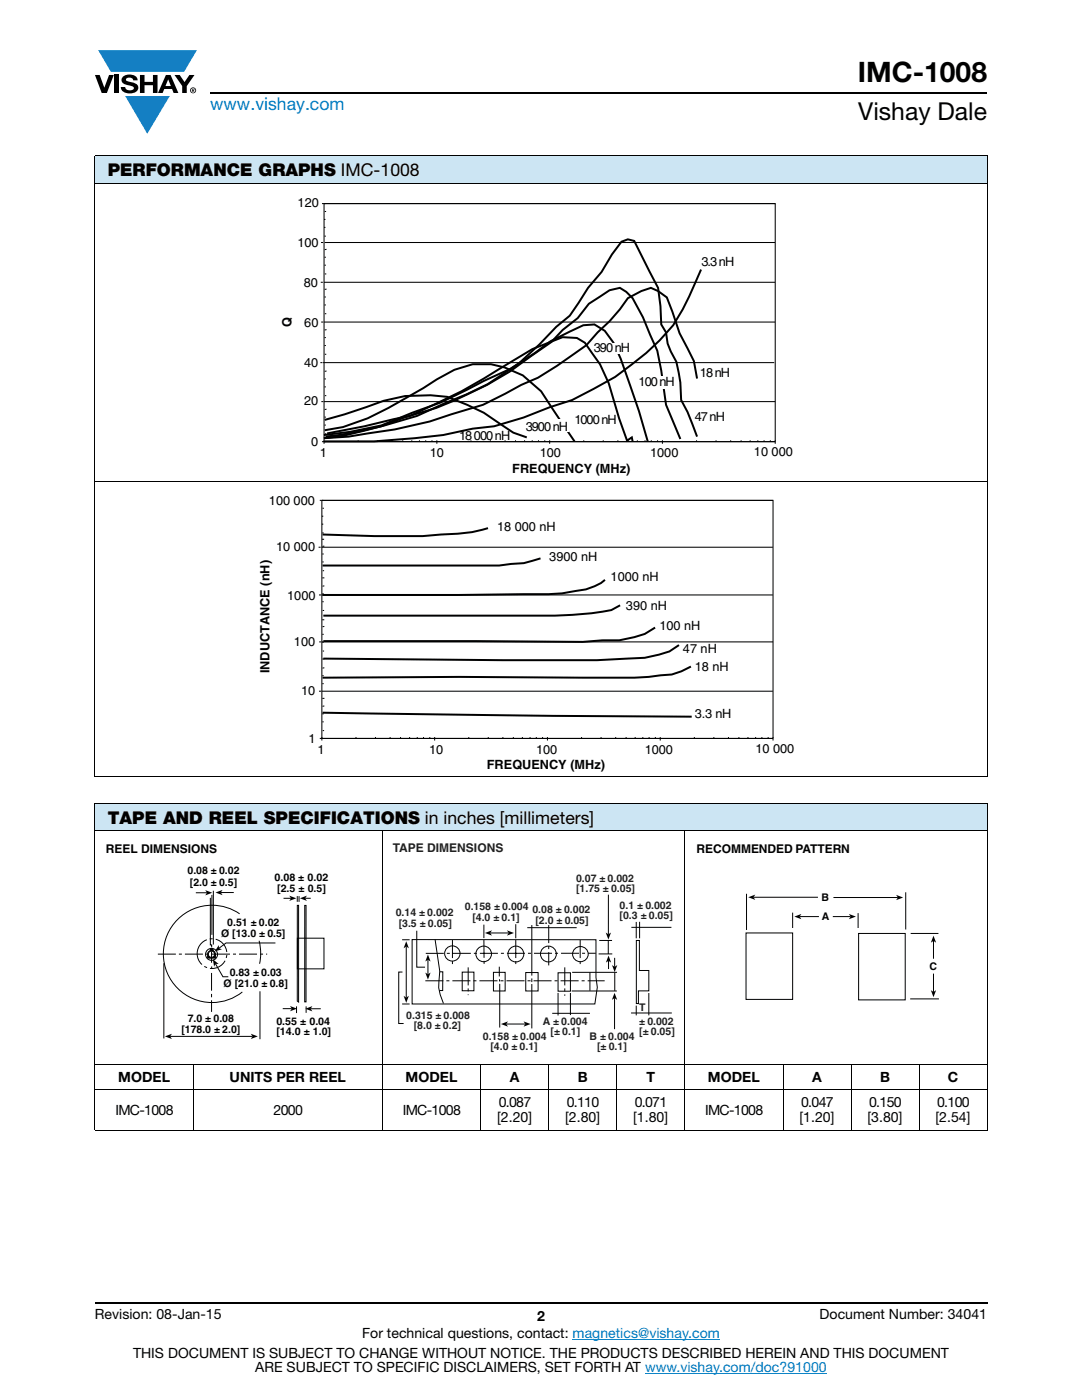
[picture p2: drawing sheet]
<svg xmlns="http://www.w3.org/2000/svg" width="216mm" height="279mm" viewBox="0 0 216 279" stroke-linecap="round" stroke-linejoin="round" font-family="sans-serif">
<g fill="#147fc3">
<path d="M19.6 10h19.7l-2.6 4.3h-1.1h-13.5z"/>
<path d="M25 19.2h8.9l-4.5 7.5z"/>
</g>
<g fill="#000">
<path d="M18.9 15h1l.9 2.5 1-2.5h.9l-1.4 3.6h-1zM22.9 15h.9v3.6h-.9zM24.6 15.3a2.1 2.1 0 0 1 2.8 .3l.1 .4h-.9a.79 .79 0 0 0-.7-.5 .79 .79 0 0 0-.8 .4l.3 .3 1 .2a1.08 1.08 0 0 1 1.2 1 1.08 1.08 0 0 1-1.1 1.2 1.73 1.73 0 0 1-2.4-1.2h.9a.96 .96 0 0 0 .8 .6 .96 .96 0 0 0 .9-.4 1.31 1.31 0 0 0-1.2-.6 1.03 1.03 0 0 1-1.1-.6 1.03 1.03 0 0 1 .2-1.1zM27.9 15h.9v1.3h1.7v-1.3h.9v3.6h-.9v-1.6h-1.7v1.6h-.9zM34.8 15h1.1l.9 1.4 1-1.4h1l-1.5 2.2v1.4h-.9v-1.4z"/>
<path d="M33.6 15.9l.5 1.3h-1.1zM33.1 15l-1.6 3.6h1l.3-.8h1.5l.3 .8h1l-1.6-3.6z"/>
<path d="M38.4 17.8h.2v.2h-.2zM38.3 17.7v.7h.1v-.3l.4 .3-.2-.3 .2-.2-.1-.2z"/>
<path d="M38.1 18a.46 .46 0 0 1 .9 0 .46 .46 0 0 1-.9 0zM37.9 18a.6 .6 0 0 0 1.2 0 .6 .6 0 0 0-1.2 0z"/>
</g>
<path d="M42 18.6h155M18.9 260h178.1" fill="none" stroke="#000" stroke-width=".36"/>
<path d="M114.3 267.3h29.3M128.7 274h36.3" fill="none" stroke="#007ec4" stroke-width=".2"/>
<g fill="#cce5f3">
<path d="M18.9 31.1h178.1v5.5h-178.1z"/>
<path d="M18.9 160.3h178.1v5.5h-178.1z"/>
</g>
<g fill="none" stroke="#000" stroke-width=".2">
<path d="M18.9 31.1h178.1M18.9 36.6h178.1M18.9 31.1v123.8M197 31.1v123.8M18.9 96.1h178.1M18.9 155h178.1M18.9 160.3h178.1M18.9 165.8h178.1M18.9 160.4v65M76.3 165.7v59.9M136.6 165.7v59.9M197 160.4v65"/>
<path d="M18.9 212.5h178.1M18.9 217.5h178.1M38.6 212.4v13.2M95.9 212.4v13.2M109.5 212.4v13.2M123 212.4v13.2M156.3 212.4v13.2M169.8 212.4v13.2M183.4 212.4v13.2M18.9 225.5h178.1"/>
</g>
<path d="M56 39.1h102.2v55.9h-102.2z" fill="#fff"/>
<path d="M64.7 40.6h90M64.7 87.9v.2h.2M154.7 87.9v.2" fill="none" stroke="#000" stroke-width=".2"/>
<g fill="none" stroke="#000" stroke-width=".21">
<path d="M64 56.3h.4M64.1 48.4h.4M64.2 40.6h.5M64.6 56.3h90.1M64.7 40.6v47.5h90M64.7 45.4h.2M64.7 43.8h.2M64.7 40.6h90v47.5M64.7 47.1h.3M64.7 52.9h.3M64.7 51.3h.3M64.7 59.3h.3"/>
<path d="M64.8 48.4h89.9M64.8 42.2h.3M64.8 54.7h.3M65.2 49.7l-.4 .1M65.2 57.7l-.4 .1M63.9 72.4h.4M64.1 64.3h.4M64.5 72.4h90M64.6 64.3h90.1M64.7 60.9h.3M64.7 69h.3M64.7 67.4h.3"/>
<path d="M64.7 77.2h.3M64.7 75.6h.3M64.8 62.6h.3M64.8 70.7h.3M64.8 79h.3M65.2 65.8l-.4 .1M65.2 74l-.4 .1M64.1 80.1h.4M64.7 80.1h90M64.7 88.1v.5M64.7 84.8h.3M64.7 83.2h.3"/>
<path d="M64.8 86.6h.3M65.2 81.7h-.4M71.5 87.9v.2M75.4 87.9v.2M78.3 87.9v.2M80.4 87.9v.2M82.2 87.9v.2M83.7 87.9v.2M84.9 87.9v.2M86.2 87.9v.2M87.2 87.9v.7M94 87.9v.2"/>
<path d="M97.9 87.9v.2M100.8 87.9v.2M102.9 87.9v.2M104.7 87.9v.2M106.2 87.9v.2M107.5 87.9v.2M108.7 87.9v.2M109.7 87.9v.7M116.5 87.9v.2M120.4 87.9v.2M123.3 87.9v.2M125.4 87.9v.2"/>
<path d="M127.2 87.9v.2M128.7 87.9v.2M130 87.9v.2M131.2 87.9v.2M132.2 87.9v.7M139 87.9v.2M142.9 87.9v.2M145.8 87.9v.2M147.9 87.9v.2M149.7 87.9v.2M151.2 87.9v.2M152.5 87.9v.2"/>
<path d="M153.7 87.9v.2M154.7 88.1v.5M154.7 88.1h-90.5"/>
</g>
<path d="M139.9 53.8a67.9 67.9 0 0 1-5.6 11.1 57.5 57.5 0 0 1-20.1 14.9l-4.5 1.5-5.2 2-5.9 1.8-4.3 .4-5.9 1.3-5.7 .7-8.1 .6h-9.8M139.1 75.5l-.6-3.4-2.9-5.6-2.5-7.1-1.8-1.3-1.4-.7-1.9 .7-2.7 1.4-1.6 2.2-2.1 2.4-2.4 2.2-2.2 2.6-5.9 4.1-3.8 2.4-3.3 1.4-7.6 4-10.7 3.3-6.9 1.6-9.2 1.4-5 .4 3.8-.5 8.3-2.1 6.5-1.9 5.6-2.5a47.2 47.2 0 0 0 18.9-11.8l3.3-3.5 2.7-2.2 3.6-5.6 2.7-3.1 2.1-3.5 1.9-2.6 1.3-.4 1.2 .3 4.8 9.3 .5 3.7 .1 3.7 1 1.5 .3 2.3 .7 1.5 1.1 2.1 .8 4.1 .1 3.5 1.3 2.4 1.9 4.9M64.6 86.8l5.3-.6 6.2-1.3 6.2-2.5 5.7-2.1 8.5-4.3 5.3-2.4 4.9-3.1 3.2-2.4 6.5-3.2 2.2-.1 2.1 1.2 1.7 2.4 1.4 3.2 2 5.4 1.7 5.1 1.7 6M64.8 83.8l4-1.1 4.2-1.4a27.9 27.9 0 0 1 16.2-2.1l4 1.6 3.3 1.6 5.9 3.9 2.7 1M64.8 85.9l3.6-.7 5-1.7a140.6 140.6 0 0 0 13.8-7.8l3.5-1.9a14.6 14.6 0 0 1 13.6 1.1l3.7 3.2 6.6 10M64.9 87.1l6.4-.9 4.8-1.1 4.6-1.8a75.1 75.1 0 0 0 21.1-9.2l8.2-5.9 2.3-2.3 3-2.4 2.2-2.9 4.1-2.7 2.1-.5 1.3 .8 1.2 1.3 2.1 3.8 2.9 6.7 .7 4 1 6.8 2.9 6.8M65.3 86.5l7.4-1.4 9.1-2.1a114.6 114.6 0 0 0 18.1-9.5l6.3-3.8 6.1-2.4 2.8 .2 1.6 .9 3 4.3 1.8 3.8 2 7 1.6 4.4 1-.6 .1 .8" fill="none" stroke="#000" stroke-width=".4"/>
<g fill="#fff">
<path d="M121.9 68.4h2.9v2.2h-2.9z"/>
<path d="M127.4 75.1h7v2.5h-7z"/>
<path d="M106.3 83.7h7.1v2.5h-7.1z"/>
<path d="M51.6 98.6h106.9v55.5h-106.9z"/>
</g>
<path d="M64.2 99.9h90M64.2 147.1v.7M64.2 147.4h.3M86.7 147.4v.4M109.2 147.4v.4M131.7 147.4v.4M154.2 147.1v.7" fill="none" stroke="#000" stroke-width=".2"/>
<g fill="none" stroke="#000" stroke-width=".21">
<path d="M63.8 99.9h.4M64.2 99.9v47.5h90M64.2 99.9h90.1v47.5M63.6 109.2h.4M63.6 118.7h.5M64.2 118.7h90M64.2 109.2h90M64.2 104.6h.3M64.2 103h.3M64.3 107.6h.4M64.3 106.4h.3M64.3 115.3h.4"/>
<path d="M64.3 112.1h.3M64.3 110.6h.3M64.3 118.5h.3M64.4 101.4h.2M64.4 113.9h.3M64.7 109l-.3 .1M64.7 116.9l-.3 .1M63.6 137.9h.5M63.7 128.1h.4M64.2 137.9h90M64.2 128.1h90M64.3 123.7h.4"/>
<path d="M64.3 131.5h.4M64.3 120.1h.3M64.3 128.2h.3M64.3 126.6h.3M64.3 136.4h.3M64.3 134.9h.3M64.3 139.4h.4M64.4 121.8h.3M64.4 129.9h.3M64.7 125l-.3 .1M64.7 133.3h-.3M64.3 144.1h.3"/>
<path d="M64.3 142.5h.3M64.4 145.8h.3M64.7 140.9l-.3 .1M71 147.1v.3M74.9 147.1v.3M77.8 147.1v.3M79.9 147.1v.3M81.7 147.1v.3M83.3 147.1v.3M84.5 147.1v.3M85.8 147.1v.3M86.7 147.1v.3"/>
<path d="M93.5 147.1v.3M97.4 147.1v.3M100.3 147.1v.3M102.4 147.1v.3M104.2 147.1v.3M105.8 147.1v.3M107 147.1v.3M108.3 147.1v.3M109.2 147.1v.3M116 147.1v.3M119.9 147.1v.3M122.9 147.1v.3"/>
<path d="M124.9 147.1v.3M126.7 147.1v.3M128.3 147.1v.3M129.5 147.1v.3M130.8 147.1v.3M131.7 147.1v.3M138.6 147.1v.3M142.4 147.1v.3M145.4 147.1v.3M147.4 147.1v.3M149.2 147.1v.3M150.8 147.1v.3"/>
<path d="M152 147.1v.3M153.3 147.1v.3M154.3 147.4h-90.5"/>
</g>
<path d="M97.4 105.4a28.2 28.2 0 0 1-9.4 1.3l-3.6 .3h-9.7l-10.3-.3M107.9 111.4l-3.4 1-4.9 .5h-35.2M120.7 115.7a10.4 10.4 0 0 1-5.9 2.2l-2.7 .5a1454.6 1454.6 0 0 1-47.7 .3M123.7 120.8l-1.7 1a60.6 60.6 0 0 1-11.3 1.1h-46.2M130.7 125.2l-2 1.3-2.1 .7-3 .6h-3.4l-3.9 .3-51.8-.2M135.5 128.7l-1.9 1.3-4.9 1.3-9.6 .5h-18.7l-35.9-.4M137.9 133l-1.9 1-1.9 .6a97.2 97.2 0 0 1-17.7 .6l-24.7-.1-27.3 .1M64.4 142.2l46 .7 27.6 .1" fill="none" stroke="#000" stroke-width=".4"/>
<path d="M21.1 168.3h45v39.1h-45z" fill="#fff"/>
<path d="M41.9 189.5a.34 .34 0 0 1 .6 0v.2a1.16 1.16 0 0 1 .5 1.5h-.3a1.11 1.11 0 0 1-1.3-.2 1 1 0 0 1 .5-1.3z" fill="#000"/>
<g fill="none" stroke="#000" stroke-width=".2">
<path d="M39.1 178.2h2.2M42 179.2v9.4h.2v.5M42.3 178.6v8M42.6 177.8v10.7M44.1 178.1h2.5M32.7 192.2v15M41.9 189.5a.34 .34 0 0 1 .6 0v.2a1.16 1.16 0 0 1 .5 1.5h-.3a1.11 1.11 0 0 1-1.3-.2 1 1 0 0 1 .5-1.3zM42.2 194.2v3.5M42.2 198.4v.6M42.2 199.6v2.3M42.2 192.9v.4M43 192.4l1.5 2.5h1.1"/>
<path d="M51.9 197.8v9.6M55 188.2h-9.9l-1.4 1M34 206.8h16.4"/>
<circle cx="42.2" cy="190.5" r="1.2"/>
</g>
<circle cx="42.3" cy="190.3" r="2.97" fill="none" stroke="#000" stroke-width=".2" stroke-dasharray="3.6 .6 .6 .6" stroke-linecap="butt"/>
<g fill="#000">
<path d="M41 177.6l1.4 .6-1.4 .5 .3-.5z" fill-rule="evenodd"/>
<path d="M43 178.1l1.4-.5-.3 .5 .3 .5z" fill-rule="evenodd"/>
<path d="M42.5 191.4l1.1 1h-.6l-.3 .5z" fill-rule="evenodd"/>
<path d="M43.7 188.6v.6l.6 .3-1.4 .4z" fill-rule="evenodd"/>
<path d="M32.9 206.8l1.4-.5-.3 .5 .3 .6z" fill-rule="evenodd"/>
<path d="M50 206.3l1.4 .5-1.4 .6 .4-.6z" fill-rule="evenodd"/>
</g>
<circle cx="42.2" cy="190.4" r=".63" fill="#fff"/>
<g fill="none" stroke="#000" stroke-width=".2">
<path d="M56.6 179.3h1.5M59.3 178.8v1.2M59.7 178.8v1.2M60.9 179.3h1.1M42.2 189.9v2.2M47.8 182.4a9.7 9.7 0 0 0-12.9 1.7 9.7 9.7 0 0 0 .4 13 9.7 9.7 0 0 0 13.1 .9M51.7 187.7a10.1 10.1 0 0 1 .1 4.6M59.3 180.7h.3v19.3l-.3-.2zM59.3 187.2h5.3v6.2h-5.3zM60.8 180.7h.3v19.2h-.3zM56.4 201.3h1.8M59.2 200.8v1.4"/>
<path d="M61.1 200.8v1.3M62 201.3h2"/>
<circle cx="42.2" cy="190.4" r=".63"/>
</g>
<path d="M31.5 190.4h21.8" fill="none" stroke="#000" stroke-width=".2" stroke-dasharray="3.6 .6 .6 .6" stroke-linecap="butt"/>
<g fill="#000">
<path d="M57.7 178.7l1.4 .6-1.4 .5 .4-.5z" fill-rule="evenodd"/>
<path d="M59.8 179.3l1.4-.6-.3 .6 .3 .5z" fill-rule="evenodd"/>
<path d="M57.9 200.8l1.4 .5-1.4 .5 .3-.5z" fill-rule="evenodd"/>
<path d="M60.9 201.3l1.4-.5-.3 .5 .3 .5z" fill-rule="evenodd"/>
</g>
<path d="M78.4 167.9h56.3v42.1h-56.3z" fill="#fff"/>
<g fill="none" stroke="#000" stroke-width=".2">
<path d="M121.4 178.6v7.9M80.2 187.5h1.5M80.3 194h-.7v10.3h.9M81.1 188.9v10.2M82.2 187.5h36.7v7.5l.3 2-.5 3.4h-36.5zM83.2 185.7v7.3h1.6M85.4 191.5v2.9M86.8 187.5l.9 6.3-.2 3.3 .3 1.4 .7 1.8M87.7 193.9h.7l-.1 3.8h-.6M92.2 194h2.4v3.7h-2.4zM96.6 184.5v2.7M97.8 186.2h3.7"/>
<path d="M98.5 194.1h2.3v3.7h-2.3zM99.6 192.9v2M99.7 195.4v.5M99.7 196.3v8.8M102.9 184.4v2.9M104.9 194.1h2.5v3.7h-2.5zM105.2 185.1h9.9M106.1 184.6v10.1M106.1 195.3v.7M106.1 196.4v8.8M111.4 198.2v4.5M111.4 194.1h2.4v3.7h-2.4z"/>
<path d="M113.8 198.2v4.4M114.1 197.8h9M114.2 194.1h8.9M117.7 194v3.7M119.4 190.4h2.8M119.6 187.7h2.5M121.4 187.7v2.7M121.4 191.8v1.6M122.6 199.2v6.2M122.6 191.2v1.8M122.7 194.1v3.7M126 185.1h8"/>
<path d="M127 184v3.3M127 187.7h.6v6h1.9v4.1h-2.1v2.5h-.4zM127.6 184v3.3M129.5 198.2v4.4M80.2 200.4h1.5M101 204.4h3.8M110.2 202.2h7.5M125.9 202.2h8.2M127 200.7v1.9"/>
<circle cx="90.2" cy="190.3" r="1.53"/>
<circle cx="96.5" cy="190.4" r="1.56"/>
<circle cx="102.9" cy="190.4" r="1.58"/>
<circle cx="109.4" cy="190.4" r="1.58"/>
<circle cx="115.8" cy="190.4" r="1.54"/>
</g>
<path d="M84.9 195.7h35.8M85 190.3l33.9-.1M90.3 187.6v4.9M93.4 193.1v5.5M96.6 187.6v4.9M102.9 187.6v4.9M109.5 184.6v8.1M112.7 193.1v5.6M115.8 187.6v5.2" fill="none" stroke="#000" stroke-width=".2" stroke-dasharray="3.6 .6 .6 .6" stroke-linecap="butt"/>
<g fill="#000">
<path d="M81.1 187.8l.5 1.4-.5-.3-.6 .3z" fill-rule="evenodd"/>
<path d="M80.5 198.7l.6 .4 .5-.4-.5 1.4z" fill-rule="evenodd"/>
<path d="M85.4 190.5l.5 1.4-.5-.4-.5 .4z" fill-rule="evenodd"/>
<path d="M84.9 194.1l.5 .3 .5-.3-.5 1.4z" fill-rule="evenodd"/>
<path d="M96.8 186.2l1.4-.5-.4 .5 .4 .5z" fill-rule="evenodd"/>
<path d="M101.2 185.7l1.4 .5-1.4 .5 .3-.5z" fill-rule="evenodd"/>
<path d="M120.9 186.1l.5 .4 .5-.4-.5 1.4z" fill-rule="evenodd"/>
<path d="M121.4 190.7l.6 1.4-.6-.3-.5 .3z" fill-rule="evenodd"/>
<path d="M122.6 198.1l.6 1.4-.6-.3-.5 .3z" fill-rule="evenodd"/>
<path d="M122.1 192.6l.5 .4 .6-.4-.6 1.4z" fill-rule="evenodd"/>
<path d="M100 204.4l1.4-.6-.4 .6 .4 .5z" fill-rule="evenodd"/>
<path d="M104.5 203.8l1.4 .6-1.4 .5 .3-.5z" fill-rule="evenodd"/>
</g>
<path d="M139 168.2h48.3v31.4h-48.3z" fill="#fff"/>
<g fill="none" stroke="#000" stroke-width=".2">
<path d="M149 178.4v7.2M150.4 179.1h12.8M166.3 179.1h12.9M180.7 178.1v7.4M148.9 186.2h9.3v13.3h-9.3zM158.2 182.1v3.1M159.6 182.9h3.8M166.2 182.9h3.5M171.2 182.2v3M171.3 186.3h9.3v13.3h-9.3zM181.6 199.4h5.8M181.7 186.3h5.6"/>
<path d="M186.3 187.8v3.5M186.3 194.3v3.7"/>
</g>
<g fill="#000">
<path d="M149.3 179.1l1.4-.6-.3 .6 .3 .5z" fill-rule="evenodd"/>
<path d="M178.8 178.6l1.4 .5-1.4 .5 .4-.5z" fill-rule="evenodd"/>
<path d="M158.5 182.9l1.4-.5-.3 .5 .3 .6z" fill-rule="evenodd"/>
<path d="M169.4 182.4l1.4 .5-1.4 .6 .3-.6z" fill-rule="evenodd"/>
<path d="M186.3 186.7l.5 1.4-.5-.3-.6 .3z" fill-rule="evenodd"/>
<path d="M185.7 197.6l.6 .4 .5-.4-.5 1.4z" fill-rule="evenodd"/>
</g>
<text font-size="5.6" x="171.2" y="16.4">IMC-1008</text>
<text font-size="4.9" x="171.3" y="24">Vishay Dale</text>
<text font-size="3.5" fill="#007ec4" x="42" y="21.9">www.vishay.com</text>
<g font-size="3.5">
<text x="21.5" y="35.2">PERFORMANCE GRAPHS IMC-1008</text>
<text x="21.5" y="164.4">TAPE AND REEL SPECIFICATIONS in inches [millimeters]</text>
</g>
<g font-size="2.8">
<text x="23.6" y="215.9">MODEL</text>
<text x="45.8" y="215.9">UNITS PER REEL</text>
<text x="80.9" y="215.9">MODEL</text>
<text x="101.7" y="215.9">A</text>
<text x="115.3" y="215.9">B</text>
<text x="129" y="215.9">T</text>
<text x="141.3" y="215.9">MODEL</text>
<text x="162.1" y="215.9">A</text>
<text x="175.6" y="215.9">B</text>
<text x="189.1" y="215.9">C</text>
<text x="99.5" y="221">0.087</text>
<text x="113.1" y="221">0.110</text>
<text x="126.7" y="221">0.071</text>
<text x="159.9" y="221">0.047</text>
<text x="173.4" y="221">0.150</text>
<text x="187" y="221">0.100</text>
<text x="23" y="222.4">IMC-1008</text>
<text x="54.6" y="222.4">2000</text>
<text x="80.4" y="222.4">IMC-1008</text>
<text x="99.2" y="223.9">[2.20]</text>
<text x="112.8" y="223.9">[2.80]</text>
<text x="126.4" y="223.9">[1.80]</text>
<text x="140.7" y="222.4">IMC-1008</text>
<text x="159.6" y="223.9">[1.20]</text>
<text x="173.1" y="223.9">[3.80]</text>
<text x="186.7" y="223.9">[2.54]</text>
<text x="18.9" y="263.3">Revision: 08-Jan-15</text>
<text x="107.2" y="263.6">2</text>
<text x="163.6" y="263.3">Document Number: 34041</text>
<text x="72.3" y="267.1">For technical questions, contact: magnetics@vishay.com</text>
<text x="26.5" y="271">THIS DOCUMENT IS SUBJECT TO CHANGE WITHOUT NOTICE. THE PRODUCTS DESCRIBED HEREIN AND THIS DOCUMENT</text>
<text x="50.9" y="273.8">ARE SUBJECT TO SPECIFIC DISCLAIMERS, SET FORTH AT www.vishay.com/doc?91000</text>
</g>
<g font-size="2.5">
<text x="59.4" y="41.3">120</text>
<text x="59.3" y="49.3">100</text>
<text x="140" y="53">3.3 nH</text>
<text x="60.6" y="57.2">80</text>
<text x="58.1" y="65.3" transform="rotate(-90 58.1 65.3)">Q</text>
<text x="60.7" y="65.2">60</text>
<text x="118.5" y="70.3">390 nH</text>
<text x="60.7" y="73.2">40</text>
<text x="127.4" y="77">100 nH</text>
<text x="139.7" y="75.3">18 nH</text>
<text x="60.7" y="80.9">20</text>
<text x="62.1" y="89">0</text>
<text x="91.6" y="87.9">18 000 nH</text>
<text x="104.9" y="85.9">3900 nH</text>
<text x="114.6" y="84.7">1000 nH</text>
<text x="138.6" y="84.1">47 nH</text>
<text x="63.8" y="91.2">1</text>
<text x="85.8" y="91.2">10</text>
<text x="102.2" y="94.5">FREQUENCY (MHz)</text>
<text x="107.7" y="91.2">100</text>
<text x="129.7" y="91.2">1000</text>
<text x="150.4" y="91.1">10 000</text>
<text x="53.7" y="100.8">100 000</text>
<text x="99.2" y="106">18 000 nH</text>
<text x="55.1" y="110">10 000</text>
<text x="109.6" y="111.9">3900 nH</text>
<text x="57.3" y="119.8">1000</text>
<text x="121.8" y="116">1000 nH</text>
<text x="124.9" y="121.7">390 nH</text>
<text x="131.6" y="125.8">100 nH</text>
<text x="58.7" y="128.9">100</text>
<text x="136.3" y="130.3">47 nH</text>
<text x="53.8" y="134.4" transform="rotate(-90 53.8 134.4)">INDUCTANCE (nH)</text>
<text x="138.7" y="133.9">18 nH</text>
<text x="60.1" y="138.7">10</text>
<text x="138.7" y="143.3">3.3 nH</text>
<text x="61.6" y="148.2">1</text>
<text x="63.4" y="150.4">1</text>
<text x="85.6" y="150.4">10</text>
<text x="97.2" y="153.5">FREQUENCY (MHz)</text>
<text x="107" y="150.4">100</text>
<text x="128.7" y="150.4">1000</text>
<text x="150.7" y="150.3">10 000</text>
</g>
<g font-size="2.4">
<text x="21.1" y="170.3">REEL DIMENSIONS</text>
<text x="139" y="170.3">RECOMMENDED PATTERN</text>
</g>
<text font-size="2.4" fill="#231f20" x="78.4" y="170">TAPE DIMENSIONS</text>
<g font-size="2.1">
<text x="37.4" y="174.5">0.08 ± 0.02</text>
<text x="37.9" y="176.7">[2.0 ± 0.5]</text>
<text x="54.8" y="175.9">0.08 ± 0.02</text>
<text x="55.3" y="178.1">[2.5 ± 0.5]</text>
<text x="163.9" y="179.9">B</text>
<text x="45.4" y="184.7">0.51 ± 0.02</text>
<text x="164" y="183.5">A</text>
<text x="44.1" y="187">Ø [13.0 ± 0.5]</text>
<text x="44.6" y="197">Ø [21.0 ± 0.8]</text>
<text x="45.8" y="194.9">0.83 ± 0.03</text>
<text x="185.5" y="193.6">C</text>
<text x="37.5" y="203.9">7.0 ± 0.08</text>
<text x="36.2" y="206.2">[178.0 ± 2.0]</text>
<text x="55.1" y="206.6">[14.0 ± 1.0]</text>
<text x="55.1" y="204.5">0.55 ± 0.04</text>
</g>
<g font-size="2.1" fill="#231f20">
<text x="114.9" y="176">0.07 ± 0.002</text>
<text x="114.9" y="178.1">[1.75 ± 0.05]</text>
<text x="79" y="182.9">0.14 ± 0.002</text>
<text x="79.6" y="185">[3.5 ± 0.05]</text>
<text x="92.8" y="181.7">0.158 ± 0.004</text>
<text x="94.3" y="183.8">[4.0 ± 0.1]</text>
<text x="106.2" y="182.3">0.08 ± 0.002</text>
<text x="106.8" y="184.4">[2.0 ± 0.05]</text>
<text x="123.6" y="181.4">0.1 ± 0.002</text>
<text x="123.6" y="183.5">[0.3 ± 0.05]</text>
<text x="81.1" y="203.3">0.315 ± 0.008</text>
<text x="127.5" y="201.8">T</text>
<text x="82.6" y="205.4">[8.0 ± 0.2]</text>
<text x="96.4" y="207.5">0.158 ± 0.004</text>
<text x="97.9" y="209.6">[4.0 ± 0.1]</text>
<text x="108.3" y="204.5">A ± 0.004</text>
<text x="109.8" y="206.6">[± 0.1]</text>
<text x="117.6" y="207.5">B ± 0.004</text>
<text x="119.1" y="209.6">[± 0.1]</text>
<text x="127.5" y="204.5">± 0.002</text>
<text x="127.5" y="206.6">[± 0.05]</text>
</g>
</svg>
